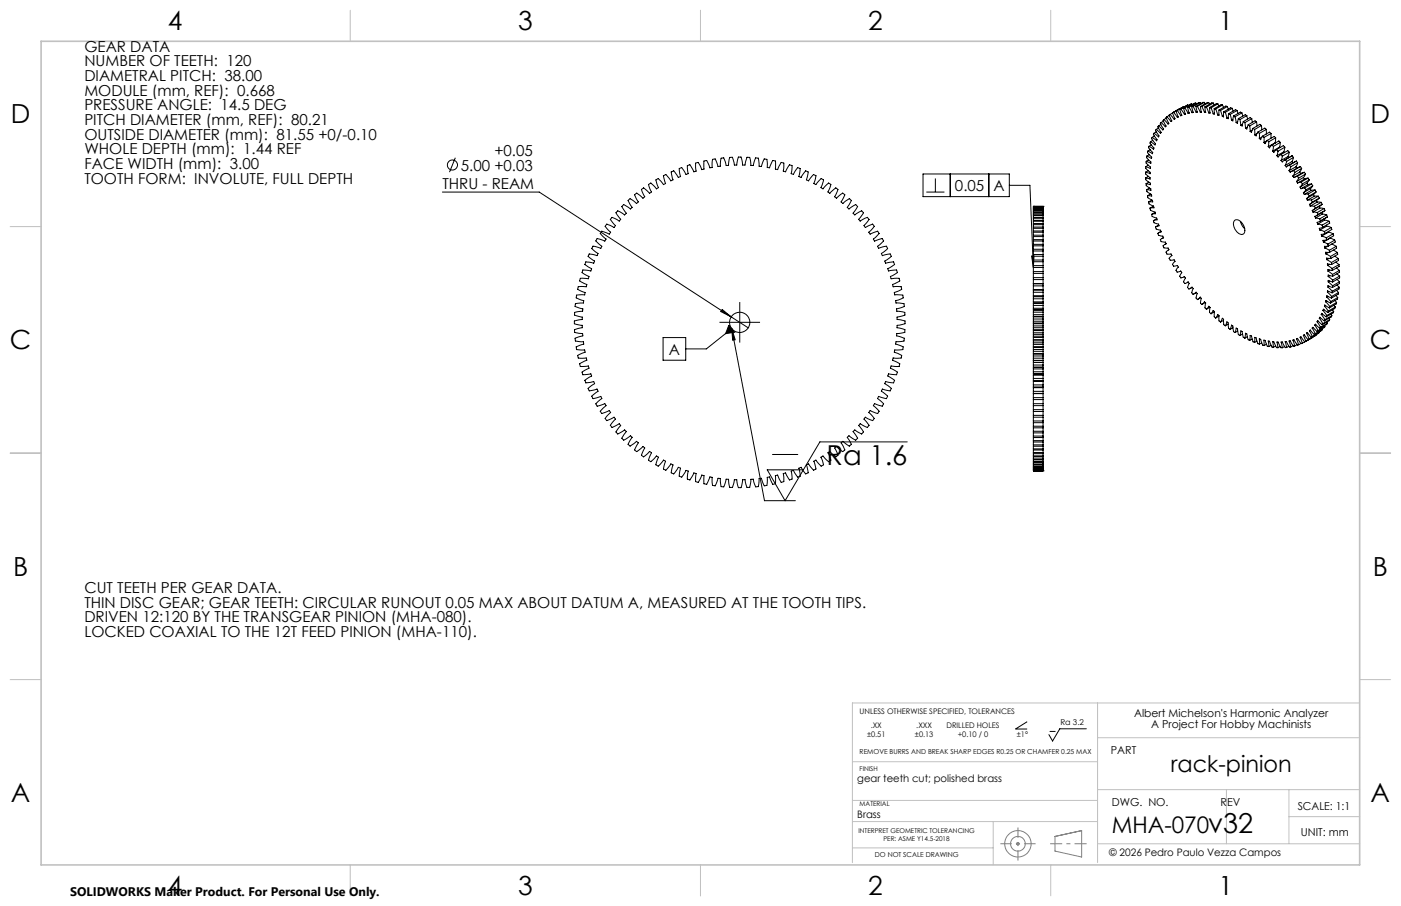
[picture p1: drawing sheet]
<svg xmlns="http://www.w3.org/2000/svg" width="432mm" height="279mm" viewBox="0 0 432 279" stroke-linecap="round" stroke-linejoin="round" font-family="sans-serif">
<g fill="none" stroke="#808080" stroke-width=".31">
<path d="M313.4 259.9l.7 .7M313.7 259.7v1M314.1 259.9l-.7 .7M325.2 258l8.2-1.8v8.1l-8.2-1.8zM313.2 260.2h1"/>
<circle cx="313.7" cy="260.2" r="4.1"/>
<circle cx="313.7" cy="260.2" r="2.28"/>
</g>
<path d="M313.7 255.2v10.2" fill="none" stroke="#808080" stroke-width=".31" stroke-dasharray="15.2 1.3 1.3 1.3" stroke-dashoffset="12" stroke-linecap="butt"/>
<path d="M308.3 260.2h10.9" fill="none" stroke="#808080" stroke-width=".31" stroke-dasharray="15.2 1.3 1.3 1.3" stroke-dashoffset="11.7" stroke-linecap="butt"/>
<path d="M323.7 260.2h11.2" fill="none" stroke="#808080" stroke-width=".31" stroke-dasharray="15.2 1.3 1.3 1.3" stroke-dashoffset="11.5" stroke-linecap="butt"/>
<g fill="none" stroke="#c0c0c0" stroke-width=".31">
<path d="M107.9 3.2v9.5M215.9 3.2v9.5M323.8 3.2v9.5M3.1 69.9h9.6M419.1 69.9h9.5M3.1 139.7h9.6M419.1 139.7h9.5M3.1 209.6h9.6M338.3 216.8v49.2M419.1 216.8h-156.4v49.2M419.1 209.6h9.5M262.7 234.9h75.6"/>
<path d="M338.3 227.5h80.8M262.7 253.4h75.6M262.7 246.8h75.6M306.1 253.4v13.3M338.3 243.5h80.8M378 243.5v16.7M397.3 243.5v16.7M397.3 251.8h21.8M107.9 266.7v9.6M215.9 266.7v9.6M262.7 261.5h43.4M323.8 266.7v9.6"/>
<path d="M338.3 260.2h80.8"/>
</g>
<path d="M12.7 12.7h406.4v254h-406.4z" fill="none" stroke="#c0c0c0" stroke-width=".5"/>
<g fill="none" stroke="#000" stroke-width=".31">
<path d="M356.3 39.9l-.2 .4 1.1 1.6-.2 .3-1.3-1.1M357 39.5l-.7 .4M357.1 38.8l-.3 .3 1.1 1.7-.2 .3-1.4-1.2M357.8 38.4l-.7 .4M357.9 37.8l-.3 .3 1 1.7-.2 .3-1.3-1.3M358.6 37.4l-.7 .4M358.7 36.9l-.2 .2 .9 1.8-.2 .2-1.3-1.3M359.4 36.4l-.7 .5M359.7 36l-.3 .3 .9 1.7-.3 .3-1.3-1.4M360.4 35.6l-.7 .4M360.6 35.3l-.3 .2 .9 1.8-.3 .2-1.2-1.5M361.4 34.8l.8 1.8-.3 .2-1.3-1.5"/>
<path d="M361.4 34.9l-.8 .4M361.7 34.6l-.3 .2M361.7 34.6l1.2 1.6M362.8 34.1l-.4 .1 .8 1.9-.3 .1M362.8 34.1l1.1 1.6M363.1 36l-.2 .2M363.6 33.8l.6 1.8-.3 .1M363.8 33.4l-2.3 1.3M364 33.6l-.4 .2M364 33.6l1.1 1.7M364.2 35.5l-.3 .2M364.8 33.4l.6 1.8-.3 .1"/>
<path d="M364.9 32.8l-3.2 1.8M364.9 32.8l-2.1 1.3M364.9 32.8l.1 .1M365.2 33.3l-.4 .1M365.2 33.3l1 1.7M365.3 35.1l-.2 .2M366 33.1l.5 1.8-.3 .1M366.1 32.4l-2.5 1.4M366.1 32.4l-2.1 1.2M366.1 32.4l.1 .2M366.4 33l-.4 .1M366.4 33l1 1.7"/>
<path d="M366.5 34.8l-.3 .2M367.3 32l-2.5 1.4M367.3 32l-2.1 1.3M367.3 32l.2 .2M367.3 32.9l.5 1.8h-.4M367.7 32.8l-.4 .1M367.7 32.8l1 1.8M367.7 34.6l-.3 .1M368.5 31.8l-2.5 1.3M368.5 31.8l-2.1 1.2M368.5 31.8l.2 .3M368.6 32.8l.4 1.8h-.3"/>
<path d="M368.6 32.8h.4M369 34.4l-.3 .2M369 32.8l.9 1.8M369.9 31.6l-2.6 1.3M369.9 31.6l-2.2 1.2M369.9 31.6l.2 .4M370 32.8l.3 1.8h-.4M370 32.8h.4M370.2 34.4l-.3 .2M370.4 32.8l.8 1.8M371.2 31.6l.2 .4M371.2 31.6h-.5l-2.1 1.2"/>
<path d="M371.2 31.6l-2.2 1.2M371.4 32.9l.2 1.8-.4-.1M371.4 32.9l.4 .1M371.5 34.5l-.3 .1M371.8 33l.8 1.8M372.5 31.6l.3 .5M372.5 31.6h-.4l-2.1 1.2M372.5 31.6l-2.1 1.2M372.8 33.2l.2 1.7-.4-.1M372.8 33.2l.4 .1M372.9 34.6l-.3 .2M373.2 33.3l.7 1.8"/>
<path d="M373.9 31.8l.3 .5M373.9 31.8l-.4-.1-2.1 1.2M373.9 31.8l-2.1 1.2M374.2 33.5l.1 1.7-.4-.1M374.2 33.5l.5 .1M374.3 34.9l-.4 .2M374.7 33.6l.6 1.9M375.4 32l.2 .7M375.4 32h-.5l-2.1 1.2M375.4 32l-2.2 1.3M375.7 35.2l-.4 .3M375.7 33.9v1.7l-.4-.1"/>
<path d="M375.7 33.9l.5 .2M376.2 34.1l.5 1.8M376.8 32.4l.3 .7M376.8 32.4l-.5-.1-2.1 1.2M376.8 32.4l-2.1 1.2M377.1 35.7l-.4 .2M377.2 34.5l-.1 1.6-.4-.2M377.2 34.5l.4 .1M377.6 34.6l.5 1.8M378.3 32.8l.3 .9M378.3 32.8l-.5-.1-2.1 1.2M378.3 32.8l-2.1 1.3"/>
<path d="M378.5 36.2l-.4 .2M378.7 35.1l-.2 1.5-.4-.2M378.7 35.1l.4 .2M379.1 35.3l.5 1.8M379.8 33.4l.2 .9M379.8 33.4l-.5-.2-2.1 1.3M379.8 33.4l-2.2 1.2M380 36.8l-.4 .3M380.2 35.8l-.2 1.5-.4-.2M380.2 35.8l.4 .2M380.6 36l.4 1.8M381.3 34.1l.2 .9"/>
<path d="M381.3 34.1l-.5-.3-2.1 1.3M381.3 34.1l-2.2 1.2M381.5 37.5l-.5 .3M381.7 36.6l-.3 1.4-.4-.2M381.7 36.6l.5 .3M382.2 36.9l.2 1.7M382.8 34.8l.2 1M382.8 34.8l-.5-.2-2.1 1.2M382.8 34.8l-2.2 1.2M382.9 38.3l-.5 .3M383.2 37.5l-.4 1.4-.4-.3M383.2 37.5l.5 .3"/>
<path d="M383.7 37.8l.2 1.7M384.3 35.7l.2 1.1M384.3 35.7l-.5-.3-2.1 1.2M384.3 35.7l-2.1 1.2M384.4 39.2l-.5 .3M384.7 38.5l-.4 1.3-.4-.3M384.7 38.5l.5 .3M385.2 38.8l.1 1.7M385.8 36.6l.2 1.1M385.8 36.6l-.5-.3-2.1 1.2M385.8 36.6l-2.1 1.2M386.2 39.6l-.5 1.2-.4-.3"/>
<path d="M386.2 39.6l.5 .3M386.7 39.9v1.7M387.3 37.6l.1 1.3M387.3 37.6l-.5-.3-2.1 1.2M387.3 37.6l-2.1 1.2M388.8 38.7l.1 1.3M388.8 38.7l-.5-.4-2.1 1.3M388.8 38.7l-2.1 1.2M390.3 39.9l-.5-.4-2.1 1.2M390.3 39.9v1.4M390.3 39.9l-2.1 1.2M136.3 59.2h29.9l59.2 38.5"/>
<path d="M140.3 48.6l-1.8 4.5M284.5 53.7h26.6v6.9h-26.6zM285.5 59.2h5.6M288.3 55v4.2M292.9 53.7v6.9M304.8 53.7v6.9M311.1 57.2h6.3l1.1 25.3M353.1 53.1v.6l1.4 1.1v.4l-1.4-.3M353.1 54.9v.5l1.4 1.1 .1 .5-1.4-.3M353.1 51.4v.5l1.4 1.2v.5l-1.4-.5M353.2 56.7l.1 .6 1.4 .9v.5l-1.3-.2M353.3 49.7l-.1 .6 1.4 1.2-.1 .5-1.4-.6"/>
<path d="M353.4 58.5l.1 .6 1.4 .9 .1 .5-1.3-.1M353.5 48.1l-.1 .5 1.3 1.4v.4l-1.4-.7M353.8 46.6l-.1 .5 1.3 1.4-.1 .4-1.4-.8M353.9 52.7l-.8 .4M353.9 50.9l-.8 .5M353.9 54.4l-.8 .5M354 49.3l-.7 .4M354.1 56.2l-.9 .5M354.1 45.1l-.1 .5 1.3 1.4-.1 .4-1.4-.8M354.2 47.7l-.7 .4M354.3 58l-.9 .5M354.5 46.2l-.7 .4"/>
<path d="M354.6 43.7l-.2 .4 1.3 1.5-.2 .4-1.4-.9M354.6 59.8l-.9 .6M354.9 44.7l-.8 .4M355.1 42.4l-.2 .4 1.2 1.5-.1 .4-1.4-1M355.3 43.3l-.7 .4M355.7 41.1l-.2 .4 1.1 1.6-.1 .3-1.4-1M355.8 41.9l-.7 .5M356.4 40.7l-.7 .4M385.9 40.2l-.6 .3M387.4 41.2l-.7 .4M387.7 40.7l-.6 1.2-.4-.3M387.7 40.7l.5 .4"/>
<path d="M388.2 41.1l-.1 1.6M388.9 42.3l-.8 .4M389.1 42l-.6 1.1-.4-.4M389.1 42l.5 .4M389.6 42.4l-.1 1.6M390.6 43.4l-1.1 .6M390.6 43.3l-.7 1-.4-.3M390.6 43.3l.5 .4M391.1 43.7l-.2 1.5M391.7 41.2l-.4-.5-2.2 1.3M391.7 41.2v1.5M391.7 41.2l-2.1 1.2"/>
<path d="M392 44.7l-.7 .9-.4-.4M392 44.7l.5 .5M392.5 45.2l-.2 1.4M393 44l-2.1 1.2M393 44l.1 .1M393.2 42.5l-.5-.4-2.1 1.2M393.2 42.5l-.2 1.5M393.2 42.5l-2.1 1.2M393.4 46.1l-.8 .9-.3-.4M393.4 46.1l.5 .5M393.9 46.6l-.3 1.4M394.4 45.4l-2.1 1.2"/>
<path d="M394.4 45.4l.1 .1M394.6 43.9l-.4-.4-2.2 1.2M394.6 43.9l-.2 1.5M394.6 43.9l-2.1 1.3M394.8 47.7l-.9 .7-.3-.4M394.8 47.7l.4 .5M395.2 48.2l-.4 1.3M395.7 46.8l-2.1 1.2M395.7 46.8l.2 .3M396 45.4l-.5-.5-2.1 1.2M396 45.4l-.3 1.4M396 45.4l-2.1 1.2"/>
<path d="M396.1 49.2l-.9 .8-.4-.5M396.1 49.2l.5 .6M396.6 49.8l-.5 1.2M396.9 48.3l-2.1 1.2M396.9 48.3l.3 .3M397.3 47l-.4-.5-2.1 1.2M397.3 47l-.4 1.3M397.3 47l-2.1 1.2M397.4 50.9l-.9 .6-.4-.5M397.4 50.9l.4 .5M397.8 51.4l-.5 1.2M398.2 49.8l-2.1 1.2"/>
<path d="M398.2 49.8l.3 .4M398.3 48l.4 .5M398.3 48l-2.4 1.4M398.3 48l-2.2 1.2M398.5 54.3l.3 .5 1.1-.4M398.7 52.6l-1 .5-.4-.5M398.7 52.6l.4 .6M398.7 48.5l-.5 1.3M398.7 48.5l-2.1 1.3M399.1 53.2l-.6 1.1M399.4 51.4l-2.1 1.2M399.4 51.4l.3 .5"/>
<path d="M399.6 49.7l.3 .5M399.6 49.7l-2.7 1.5M399.6 49.7l-2.2 1.2M399.6 56l.3 .4 1.1-.3M399.9 54.4l.4 .5M399.9 50.2l-.5 1.2M399.9 50.2l-2.1 1.2M400.3 54.9l-.7 1.1M400.6 53.1l-2.1 1.2M400.6 53.1l.3 .4M400.7 57.7l.3 .5M400.8 51.4l.4 .5"/>
<path d="M400.8 51.4l-2.9 1.5M400.8 51.4l-2.1 1.2M401 56.1l.4 .6M401.2 51.9l-.6 1.2M401.2 51.9l-2.1 1.3M401.4 56.7l-.7 1M401.7 59.4l.3 .6M401.7 54.8l-2.1 1.2M401.7 54.8l.3 .4M402 53.1l.4 .6M402 53.1l-3 1.6M402 53.1l-2.1 1.3"/>
<path d="M402.1 55.2l-2.2 1.2M402.1 58l-1.1 .2M402.1 58l.4 .6M402.4 53.7l-.7 1.1M402.4 53.7l-2.1 1.2M402.5 58.6l-.8 .8M402.8 56.5l-2.1 1.2M402.8 56.5l.3 .5M403.1 57l-2.1 1.2M403.2 54.9l.3 .6M403.2 54.9l-1.1 .3M403.2 54.9l-2.2 1.2"/>
<path d="M403.2 59.8l-1.2 .2M403.2 59.8l.3 .6M403.5 55.5l-.7 1M403.5 55.5l-2.1 1.2M403.8 58.2l-2.1 1.2M403.8 58.2l.3 .5M404.1 58.7l-2.1 1.3M404.2 56.7l.4 .6M404.2 56.7l-1.1 .3M404.2 56.7l-2.1 1.3M404.6 57.3l-.8 .9M404.6 57.3l-2.1 1.3"/>
<path d="M405.3 58.6l.3 .6M405.3 58.6l-1.2 .1M405.3 58.6l-2.1 1.2M405.6 59.2l-.8 .8-2.1 1.2M405.6 59.2l-2.1 1.2M191.6 63.7l.6-.6 2.1 1.4 .5-.5-1.2-2.2 .6-.5 2 1.5 .5-.5-1.1-2.2 .7-.6 1.9 1.6 .5-.4-1-2.3 .7-.5 1.8 1.7 .6-.4-.9-2.3 .7-.5 1.7 1.8 .7-.3-.9-2.4 .7-.4 1.7 1.8 .6-.3-.6-2.4 .7-.4 1.6 2 .6-.3-.5-2.5 .7-.3 1.5 2 .7-.3-.4-1.7-.1-.7 .3-.1 .5-.2 1.3 2.1 .7-.2-.3-2.5 .8-.3 1.3 2.2 .7-.2-.2-2.5 .8-.2 1.1 2.2 .7-.2v-2.4l.8-.2 1 2.3 .7-.2 .1-2.5 .8-.1 .9 2.4 .7-.1 .2-2.5 .8-.1 .8 2.3h.7l.4-2.5h.4h.4l.6 2.4h.8l.5-2.5h.8l.5 2.5h.7l.6-2.4h.9l.3 2.5h.8l.7-2.3 .8 .1 .3 2.5 .7 .1 .8-2.4 .9 .1 .1 2.5 .7 .2 1-2.3 .6 .1 .2 .1v2.4l.7 .2 1.1-2.2 .5 .1 .3 .1-.2 2.5 .7 .2 1.2-2.2 .8 .3-.3 2.5 .7 .2 1.4-2.1 .4 .2 .3 .1-.4 2.4 .7 .3 1.4-2 .8 .3-.6 2.5 .7 .3 1.6-2 .7 .4-.7 2.4 .7 .3 1.6-1.8 .7 .4-.8 2.4 .6 .3 1.8-1.8 .7 .5-.9 2.3 .6 .4 1.8-1.7 .7 .5-1.1 2.3 .6 .4 1.9-1.6 .4 .3 .3 .3-1.2 2.2 .6 .5 1.4-1.2 .6-.3 .1 .1 .5 .4-1.3 2.2 .6 .5 2-1.4 .6 .6-1.4 2.1 .6 .5 2.1-1.3 .5 .6-1.4 2 .4 .6 2.2-1.2 .6 .7-1.6 1.9 .4 .6 2.3-1.1 .4 .6-1.6 1.9 .4 .6 2.3-.9 .5 .7-1.8 1.7 .4 .7 2.3-.8 .4 .7-1.8 1.7 .3 .6 2.5-.6 .3 .7-2 1.5 .4 .6 2.4-.5 .2 .5 .1 .3-.4 .3-1.6 1.1 .2 .7 2.5-.4 .3 .8-2.1 1.3 .3 .7 2.4-.3 .3 .8-2.2 1.2 .2 .7 2.5-.2 .2 .8-2.2 1.1 .2 .7h2.4l.2 .8-2.3 1 .2 .7 2.5 .1 .1 .8-2.4 .9 .2 .8 2.4 .2 .1 .8-2.4 .7 .1 .8 2.5 .3v.7l-.5 .4-1.9 .4v.7l2.4 .5v.8l-2.4 .5v.8l2.4 .6v.8l-2.5 .4-.1 .7 2.4 .7-.1 .9-2.4 .2-.2 .7 2.4 .9-.1 .8-2.5 .1-.2 .7 2.3 1-.1 .7-2.5 .1-.2 .7 2.2 1.1-.2 .7h-2.5l-.2 .7 2.2 1.2-.1 .4-.2 .4-2.4-.3-.3 .7 2.1 1.3-.3 .8-2.5-.4-.2 .6 2 1.6-.3 .6-2.4-.5-.4 .7 1.9 1.6-.3 .6-2.4-.7-.3 .7 1.8 1.6-.4 .8-2.3-.8-.4 .6 1.8 1.7-.5 .7-2.3-.9-.4 .6 1.7 1.8-.5 .7-2.3-1-.4 .6 1.6 1.9-.6 .6-2.2-1.1-.4 .5 1.4 2-.5 .6-2.1-1.2-.6 .5 1.4 2-.6 .6-2-1.3-.6 .5 1.3 2.1-.6 .6-2-1.5-.6 .5 1.2 2.1-.7 .6-1.9-1.6-.6 .4 1.1 2.3-.7 .5-1.8-1.7-.6 .4 .9 2.3-.6 .4-1.9-1.7-.6 .4 .8 2.3-.6 .4-1.7-1.8-.7 .3 .7 2.4-.2 .1-.5 .3-1.6-1.9-.7 .3 .6 2.4-.7 .3-1.5-2-.7 .3 .4 2.5-.7 .2-1.4-2-.7 .2 .3 2.4-.8 .3-1.2-2.2-.7 .2 .2 2.5-.4 .2-.4 .1-1.1-2.3-.7 .2v2.5l-.8 .2-1-2.3-.7 .1-.1 2.5-.9 .1-.8-2.3-.7 .1-.3 2.5h-.8l-.7-2.3h-.8l-.3 2.5h-.9l-.6-2.4-.7 .1-.5 2.4h-.8l-.5-2.4-.8-.1-.6 2.4h-.8l-.4-2.5h-.7l-.7 2.3h-.9l-.2-2.5-.7-.1-.9 2.3-.8-.1-.1-2.5-.7-.1-1 2.3-.8-.2v-2.5l-.7-.2-1.1 2.3-.4-.1-.4-.2 .2-2.5-.7-.2-1.3 2.2-.8-.3 .3-2.4-.7-.2-1.3 2-.7-.2 .4-2.5-.7-.3-1.5 2.1-.6-.3-.1-.1v-.5l.5-1.9-.6-.3-1.6 1.9-.7-.4 .6-2.4-.6-.3-1.6 1.9-.8-.5 .9-2.3-.7-.4-1.7 1.8-.7-.5 .9-2.3-.6-.4-1.8 1.7-.7-.5 1-2.3-.5-.4-1.9 1.6-.6-.5 1-2.2-.5-.5-2 1.5-.5-.4-.1-.2 1.2-2.1-.5-.5-2.1 1.3-.6-.6 1.4-2-.5-.5-2.1 1.2-.6-.6 1.5-2-.4-.5-2.3 1.1-.5-.6 1.6-1.9-.4-.6-2.3 1-.5-.7 1.7-1.8-.4-.6-2.3 .9-.5-.7 1.8-1.7-.4-.6-2.4 .8-.4-.8 1.9-1.6-.3-.7-2.5 .6-.3-.6 1.9-1.5-.3-.7-2.4 .5-.2-.4-.1-.3 2-1.5-.3-.6-2.4 .4-.4-.8 2.2-1.3-.3-.7-2.5 .3-.2-.8 2.1-1.2-.2-.7-2.4 .1-.3-.8 2.3-1.1-.2-.7h-2.5l-.2-.7 2.3-1.1-.1-.7-2.5-.1-.1-.7 2.3-1-.1-.7-2.5-.2-.1-.9 2.4-.7v-.7l-2.5-.4v-.6v-.2l2.4-.6v-.8l-2.5-.5v-.8l2.5-.5v-.7l-2.4-.6v-.9l2.5-.3v-.8l-2.4-.7 .1-.8 2.5-.2 .1-.8-2.3-.9 .1-.8 2.5-.1 .1-.7-2.3-1.1 .2-.7h2.5l.2-.7-2.3-1.1 .3-.8 2.4 .2 .2-.7-2.1-1.2 .2-.8 2.5 .3 .3-.7-2.2-1.3 .4-.8 2.4 .4 .3-.7-2-1.4 .1-.3 .2-.5 2.4 .5 .3-.6-1.9-1.6 .4-.7 2.4 .7 .3-.6-1.9-1.7 .4-.7 2.4 .8 .4-.7-1.8-1.7 .5-.7 2.3 .9 .4-.6-1.7-1.8 .5-.7 2.3 1.1 .4-.6-1.6-1.9 .4-.5 .1-.2 1.1 .5 1.2 .7 .4-.6-1.5-2 .3-.3 .3-.3 2.1 1.3 .5-.5zM318 79l.7-.1-.2 3.6zM318.5 79v1.1M318.5 79v-.5h3v.5M318.5 77.4v1M318.5 77.4v-.5h3v.5M318.5 75.8v1"/>
<path d="M318.5 75.8v-.4h3v.4M318.5 74.3v1M318.5 74.3v-.4h3v.4M318.5 73v.8M318.5 73v-.5h3v.5M318.5 71.6v.8M318.5 71.6v-.4h3v.4M318.5 70.4v.8M318.5 70.4v-.4h3v.4M318.5 69.3v.7M318.5 69.3v-.4h3v.4M318.5 68.2v.7"/>
<path d="M318.5 68.2v-.3h3v.3M318.5 67.3v.6M318.5 67.3v-.3h3v.3M318.5 66.5v.5M318.5 66.2v.3M318.5 65.8v.4M318.5 65.8v-.3h3v.3M318.5 65.1v-.2h3v.2M318.5 64.5v.1M318.5 64.2h3M318.5 63.6h.1M318.5 63.6h3"/>
<path d="M318.5 64h3M318.5 64.2v.2M318.5 64.6v.3M318.5 65.1v.3M318.5 79h3M318.5 77.4h3M318.5 75.8h3M318.5 74.3h3M318.5 73h3M318.5 71.6h3M318.5 70.4h3M318.5 69.3h3"/>
<path d="M318.5 68.2h3M318.5 67.3h3M318.5 66.5h3M318.5 66.2h3M318.5 65.8h3M318.5 65.1h3M318.5 64.6h3M318.5 64.5h3M318.5 63.8h3M318.5 63.7h3M321.5 79v1.1M321.5 77.4v1"/>
<path d="M321.5 75.8v1M321.5 74.3v1M321.5 73v.8M321.5 71.6v.8M321.5 70.4v.8M321.5 69.3v.7M321.5 68.2v.7M321.5 67.3v.6M321.5 66.5v.5M321.5 66.2v.3M321.5 65.8v.4M321.5 64.5v.1"/>
<path d="M321.5 63.6h.1M321.5 64.2v.2M321.5 64.6v.3M321.5 65.1v.3M353.7 60.4l.1 .6 1.4 .8 .1 .5h-1.3M354 62.3l.1 .6 1.4 .7M354.4 64.2l.2 .6 1.4 .6 .1 .5-1.2 .2M354.9 66.1l.1 .3a.92 .92 0 0 0 1.2 .8h.3l.1 .6-1.1 .3M355 61.7l-1 .6M355.5 68.1l.1 .2a.91 .91 0 0 0 1.2 .7l.2 .1 .2 .5-1.1 .4M355.5 63.6l-1.1 .6M355.5 63.6l.2 .5-1.3 .1"/>
<path d="M356 65.5l-1.1 .6M356.1 70l.1 .2a.88 .88 0 0 0 1.2 .7l.3 .1 .2 .5-1.1 .5 .3 .6 1.3 .2 .2 .5-.6 .3a.52 .52 0 0 0-.2 .8l1.4 .2 .2 .6-.9 .6 .2 .6 .4 .1a.96 .96 0 0 1 1.2 .5M356.6 67.5l-1.1 .6M357.2 69.4l-1.1 .6M357.9 71.4l-.9 .4M358.6 73.3l-.5 .3M359.4 75.1l-.3 .2M360.3 77l-.4 .2a.65 .65 0 0 0-.4 .8 .65 .65 0 0 0 .9 .4l.5-.1 .3 .5M360.3 77l-.2 .1M361.2 78.8l-.9 .9 .3 .5 1.3-.1 .3 .5-.3 .3a.68 .68 0 0 0-.3 1 .68 .68 0 0 0 1 .1l.3-.1 .3 .5-.3 .2a.7 .7 0 0 0-.3 1.1 .7 .7 0 0 0 1.1 0l.2-.1M361.2 78.8h-.1M380.5 68a2.03 2.03 0 0 1 2.8 1.5 1.77 1.77 0 0 1-.5 2.8 3.2 3.2 0 0 1-2.3-4.3z"/>
<path d="M382.3 68.3l.5 1.3 .8 1M403.5 60.4l-.8 .8 .2 .5M403.8 63.6h1.3M404.2 61.7h-1.3M404.2 61.7l.3 .6M404.5 62.3l-.9 .7 .2 .6M404.7 65.4l1.3 .1M404.8 60l.3 .5M405.1 60.5l-2.2 1.2M405.1 63.6l.3 .6M405.4 64.2l-1 .7 .3 .5M405.4 67.2l1.4 .3"/>
<path d="M405.7 61.8l.2 .5M405.9 62.3l1.3 .1M405.9 62.3l-2.1 1.3M406 65.5l.2 .6M406.2 69.1l1.3 .3M406.2 66.1l-1 .6 .2 .5M406.3 60.5l.3 .6M406.3 60.5h-1.2M406.3 60.5l-2.1 1.2M406.6 63.7l.2 .5M406.6 61.1l-2.9 1.9M406.6 61.1l-2.1 1.2"/>
<path d="M406.8 67.5l.2 .6M406.8 70.9l1.4 .5M406.8 64.2l1.3 .1M406.8 64.2l-2.1 1.2M407 68.1l-1.1 .5 .3 .5M407.2 62.4l.3 .6M407.2 62.4l-2.1 1.2M407.4 72.8l1.4 .5M407.4 65.5l.2 .5M407.5 69.4l.2 .7M407.5 63l-2.8 1.7M407.5 63l-2.1 1.2"/>
<path d="M407.6 66l1.3 .3M407.6 66l-2.2 1.2M407.7 70.1l-1.1 .3 .2 .5M407.9 74.6l1.4 .7M408.1 64.3l.2 .6M408.1 64.3l-2.1 1.2M408.1 67.5l.2 .4M408.2 71.4l.1 .6M408.3 67.9l1.3 .3M408.3 67.9l-2.1 1.2M408.3 76.5l1.4 .7M408.3 72l-1.1 .3 .2 .5"/>
<path d="M408.3 64.9l-2.5 1.6M408.3 64.9l-2.1 1.2M408.7 78.3l1.4 .8M408.8 73.3l.1 .6M408.8 69.4l.1 .3M408.9 66.3l.2 .6M408.9 69.7l1.4 .5M408.9 66.3l-2.1 1.2M408.9 69.7l-2.1 1.2M408.9 73.9l-1.2 .2 .2 .5M409.1 66.9l-2.3 1.4M409.1 66.9l-2.1 1.2"/>
<path d="M409.3 75.3l.1 .6M409.3 75.9l-1 .6M409.4 75.9l-1.2 .1 .1 .5M409.4 71.4l.1 .2M409.5 77.8l-.8 .5M409.5 71.6l1.4 .5M409.5 71.6l-2.1 1.2M409.6 68.2l.2 .6-2.1 1.3M409.6 68.2l-2.1 1.2M409.6 79.7l-.7 .4M409.7 77.2l.1 .6M409.8 77.8h-1.2l.1 .5"/>
<path d="M410 73.3v.1M410 73.4l1.4 .6M410 73.4l-2.1 1.2M410.1 79.1l.1 .6M410.2 79.7l-1.3-.1v.5M410.3 70.2l.2 .6-2.2 1.2M410.3 70.2l-2.1 1.2M410.4 75.2l1.4 .8M410.9 72.1l.2 .6-2.2 1.2M410.9 72.1l-2.1 1.2M411 77.2l1.2 .7M411.3 79l1.2 .7"/>
<path d="M411.4 74l.2 .6-2.2 1.3M411.4 74l-2.1 1.3M411.8 76l.1 .6-2.1 1.2M411.8 76l-2.1 1.2M412.2 77.9l.1 .6-2.1 1.2M412.2 77.9l-2.1 1.2M412.5 79.7v.6l-2.1 1.3M412.5 79.7l-2.1 1.3M222.6 95.5l2.8 2.2-3.2-1.6zM225.4 97.7l5.2 3.4M318.5 99.8v.7M318.5 99.6v.2"/>
<path d="M318.5 98.4v.7M318.5 97.7v.7M318.5 97.6v.1M318.5 96.3v.7M318.5 96.3v-.7h3v.7M318.5 94.2v.9M318.5 94.2v-.7h3v.7M318.5 92.1v1M318.5 91.5v.6M318.5 90.1v1.1M318.5 89.5v.6M318.5 88.2v1.1"/>
<path d="M318.5 87.5v.7M318.5 86.2v1.3M318.5 85.6v.6M318.5 84.3v1.3M318.5 83.7v.6M318.5 82.5v1.2M318.5 81.9v.6M318.5 80.7v1.2M318.5 80.7v-.5h3v.5M318.5 99.6h3M318.5 97v.6h3v-.6M318.5 95.1v.5h3v-.5"/>
<path d="M318.5 99.8h3M318.5 98.4h3M318.5 99.1h3M318.5 97.7h3M318.5 96.3h3M318.5 97h3M318.5 94.2h3M318.5 95.1h3M318.5 92.1h3M318.5 93.1h3M318.5 91.5h3M318.5 87.5h.1"/>
<path d="M318.5 89.3v.2M318.5 91.2v.3M318.5 93.1v.4M318.5 99.1v.5M318.5 90.1h3M318.5 91.2h3M318.5 89.5h3M318.5 88.2h3M318.5 89.3h3M318.5 87.5h3M318.5 86.2h3M318.5 85.6h3"/>
<path d="M318.5 84.3h3M318.5 83.7h3M318.5 82.5h3M318.5 81.9h3M318.5 80.7h3M321.5 99.8v.7M321.5 99.6v.2M321.5 98.4v.7M321.5 97.7v.7M321.5 97.6v.1M321.5 96.3v.7M321.5 94.2v.9"/>
<path d="M321.5 92.1v1M321.5 91.5v.6M321.5 90.1v1.1M321.5 89.5v.6M321.5 88.2v1.1M321.5 87.5v.7M321.5 86.2v1.3M321.5 85.6v.6M321.5 84.3v1.3M321.5 83.7v.6M321.5 82.5v1.2M321.5 81.9v.6"/>
<path d="M321.5 80.7v1.2M321.5 87.5h.1M321.5 89.3v.2M321.5 91.2v.3M321.5 93.1v.4M321.5 99.1v.5M363.9 83.6l.3 .5-.2 .3a.69 .69 0 0 0-.2 1 .69 .69 0 0 0 1 0l.3-.1M363.9 83.6h.1M365.1 85.3l.3 .5-.2 .3a.72 .72 0 0 0-.1 1.1 .72 .72 0 0 0 1.1-.2l.3 .4-.2 .3a.91 .91 0 0 0 .1 1.4l1-.6 .4 .5-.2 .4a1.05 1.05 0 0 0 .1 1.4l1-.7 .3 .5-.2 .3a1.03 1.03 0 0 0 .2 1.5M365.1 85.3l-.2 .1M366.2 87l-.3 .1M367.5 88.6l-.6 .3"/>
<path d="M368.7 90.2l-.8 .5M369 92.4l.9-.8 .4 .4-.2 .4a1.09 1.09 0 0 0 .3 1.5M370.1 91.8l-1.1 .6M370.4 93.9l.8-.8 .4 .4-.1 .4a1.1 1.1 0 0 0 .3 1.5M371.5 93.3l-1.1 .6M371.8 95.4l.8-1 .4 .4-.1 .4a1.08 1.08 0 0 0 .3 1.6M372.9 94.8l-1.1 .6M373.2 96.8l.7-1.1 .4 .4v.5a1.06 1.06 0 0 0 .4 1.5M374.3 96.1l-1.1 .7M374.7 98.1l.6-1.1 .4 .3v1.7l.5 .3M375.7 97.5l-1 .6M376.2 99.3l.5-1.2 .4 .4 .1 1.6 .4 .4"/>
<path d="M377.1 98.8l-.9 .5M378.5 100l-.9 .5M405.9 99.2l.3-.3 1.3 1.3M405.9 99.2l1.1 1.7M406.3 99.1l-.4 .1M406.6 98.1l.2-.3 1.4 1.2M406.6 98.1l1.1 1.7M406.9 98l-.3 .1M407.2 97l.2-.4 1.4 1.1M407.2 97l1.1 1.6M407.5 96.8l-.3 .2M407.7 99.8l-.2 .4"/>
<path d="M407.7 95.7l.2-.3 1.4 1M407.7 95.7l1.2 1.6M408.1 95.5l-.4 .2M408.2 94.4l.1-.3 1.4 .9M408.2 94.4l1.2 1.5M408.3 98.6l-.1 .4M408.6 93.1l.1-.5 1.4 .9M408.6 93.1l1.2 1.4M408.6 94.2l-.4 .2M408.9 91.6v-.4l1.5 .7M408.9 91.6l1.3 1.4M408.9 80.1l1.5 .9"/>
<path d="M408.9 97.3l-.1 .4M408.9 92.8l-.3 .3M408.9 99.3l.2 .4M409.1 90.1l.1-.4 1.4 .6M409.1 90.1l1.3 1.3M409.1 99.7l-.2 .3-2.1 1.2M409.1 99.7l-2.1 1.2M409.2 81.8l1.4 1M409.3 91.4l-.4 .2M409.3 83.6l1.4 1M409.3 88.5v-.4l1.4 .6M409.3 88.5l1.3 1.3"/>
<path d="M409.4 85.3l1.3 1.1M409.4 86.9v-.4l1.3 .5M409.4 86.9l1.3 1.2M409.4 95.9l-.1 .5M409.5 89.9l-.4 .2M409.6 98.1l.2 .5M409.7 88.3l-.4 .2M409.8 81.5l-.6 .3M409.8 94.5l-.1 .5M409.8 98.6l-.2 .3-2.1 1.3M409.8 86.7l-.4 .2M409.8 98.6l-2.1 1.2"/>
<path d="M409.9 83.3l-.6 .3M409.9 85l-.5 .3M410.2 93l-.1 .5M410.2 96.9l.3 .5M410.4 81v.6M410.4 81.6l-1.3-.2 .1 .4M410.4 91.4v.5M410.5 97.4l-.2 .4-2.1 1.2M410.5 97.4l-2.2 1.2M410.6 82.8v.6M410.6 83.4l-1.3-.3v.5M410.6 89.8v.5"/>
<path d="M410.7 95.5l.4 .6M410.7 84.6v.6M410.7 85.2l-1.3-.4v.5M410.7 86.4v.6M410.7 88.1v.6M411.1 96.1l-.2 .4-2.1 1.2M411.1 96.1l-2.2 1.2M411.1 94.2l.5 .5M411.5 92.7l.4 .6M411.6 94.7l-.2 .4-2.1 1.3M411.6 94.7l-2.2 1.2M411.7 80.9l1 .7"/>
<path d="M411.7 91.1l.6 .7M411.9 82.7l.9 .7M411.9 89.5l.6 .7M411.9 93.3l-.1 .4-2.1 1.3M411.9 93.3l-2.1 1.2M412 84.5l.9 .7M412 87.9l.7 .7M412.1 86.2l.8 .7M412.3 91.8l-.1 .5-2.1 1.2M412.3 91.8l-2.1 1.2M412.5 90.2v.5l-2.1 1.2M412.5 90.2l-2.1 1.2"/>
<path d="M412.7 81.6v.6l-2.1 1.2M412.7 81.6l-2.1 1.2M412.7 88.6v.5l-2.1 1.2M412.7 88.6l-2.1 1.2M412.8 83.4l.1 .6-2.2 1.2M412.8 83.4l-2.1 1.2M412.9 85.2v.5l-2.2 1.3M412.9 86.9l-.1 .6-2.1 1.2M412.9 85.2l-2.2 1.2M412.9 86.9l-2.2 1.2M204.4 104.1h6.9v7h-6.9zM224.6 100.3l1.8 2.1-2.8 .5z"/>
<path d="M225.5 101.4l1.1 3.4-.8 .1zM225.5 101.4l10.1 53h9.5M225.5 101.4l-7.8 6.2h-6.4M318.5 104.1v.6M318.5 104.7v.4M318.5 103.7v.4M318.5 102.6v.5M318.5 106.2v.7M318.5 105.7v.5M318.5 102v.6M318.5 106.9v.3M318.5 101.7v.3"/>
<path d="M318.5 100.5v.6M318.5 107.8v.5M318.5 108.3v.7M318.5 109v.2M318.5 110.5v.6M318.5 109.8v.7M318.5 111.1v.1M318.5 111.8v.8M318.5 112.6v.6h3v-.6M318.5 113.8v.9M318.5 114.7v.6h3v-.6M318.5 116.7v.6"/>
<path d="M318.5 115.7v1M318.5 118.7v.6M318.5 117.7v1M318.5 119.6v1.1M318.5 107.2h3M318.5 101.7h3M318.5 109.2h3M318.5 111.2h3M318.5 115.7v-.4h3v.4M318.5 104.1h3M318.5 104.7h3M318.5 105.1h3"/>
<path d="M318.5 103.7h3M318.5 102.6h3M318.5 103.1h3M318.5 106.2h3M318.5 106.9h3M318.5 105.7h3M318.5 102h3M318.5 100.5h3M318.5 101.1h3M318.5 107.8h3M318.5 108.3h3M318.5 109h3"/>
<path d="M318.5 110.5h3M318.5 111.1h3M318.5 109.8h3M318.5 111.8h3M318.5 112.6h3M318.5 113.8h3M318.5 114.7h3M318.5 116.7h3M318.5 117.3h3M318.5 115.7h3M318.5 101.1v.6M318.5 103.1v.6"/>
<path d="M318.5 105.1v.6M318.5 107.2v.6M318.5 109.2v.6M318.5 111.2v.6M318.5 113.3v.5M318.5 117.3v.4M318.5 119.3v.3M318.5 118.7h3M318.5 119.3h3M318.5 117.7h3M318.5 119.6h3M321.5 104.1v.6"/>
<path d="M321.5 104.7v.4M321.5 103.7v.4M321.5 102.6v.5M321.5 106.2v.7M321.5 105.7v.5M321.5 102v.6M321.5 106.9v.3M321.5 101.7v.3M321.5 100.5v.6M321.5 107.8v.5M321.5 108.3v.7M321.5 109v.2"/>
<path d="M321.5 110.5v.6M321.5 109.8v.7M321.5 111.1v.1M321.5 111.8v.8M321.5 113.8v.9M321.5 116.7v.6M321.5 115.7v1M321.5 118.7v.6M321.5 117.7v1M321.5 119.6v1.1M321.5 101.1v.6M321.5 103.1v.6"/>
<path d="M321.5 105.1v.6M321.5 107.2v.6M321.5 109.2v.6M321.5 111.2v.6M321.5 113.3v.5M321.5 117.3v.4M321.5 119.3v.3M377.6 100.5l.5-1.3 .4 .4v.4a1.12 1.12 0 0 0 .6 1.5v.1M379.1 101.6l.5-1.3 .4 .2 .2 1.8 .4 .3M380 101.1l-.9 .5M380.6 102.6l.4-1.4 .4 .2 .3 1.8 .5 .3M381.5 102.1l-.9 .5"/>
<path d="M382.2 103.5l.2-1.5 .4 .2 .4 1.8 .5 .3M382.9 103l-.7 .5M383.7 104.3l.2-1.5 .4 .2 .1 .5a1.04 1.04 0 0 0 .6 1.4l.2 .1M384.5 103.8l-.8 .5M385.2 105l.1-1.6 .4 .2 .5 1.8 .5 .2M385.9 104.6l-.7 .4M386.7 105.6v-1.6l.4 .2 .6 1.8 .5 .1M387.4 105.2l-.7 .4M388.2 106.1l-.1-1.6 .4 .1 .6 1.8 .5 .2M388.9 105.7l-.7 .4M389.6 106.6l-.1-1.7 .4 .1 .7 1.8 .5 .1M390.3 106.2l-.7 .4"/>
<path d="M391.1 106.9l-.2-1.7h.4l.7 1.8 .5 .1M391.8 106.5l-.7 .4M392.5 107.1l-.2-1.7h.3l.8 1.8h.5M393.2 106.7l-.7 .4M393.9 107.2l-.3-1.7h.3l.9 1.7h.4M394.5 106.8l-.6 .4M395.9 106.9l-.7 .3M396.6 107.2h-.5l-.9-1.8-.4 .1 .4 1.7M397.2 106.8l-.6 .4M397.8 107h-.4l-.9-1.7-.4 .1 .5 1.8M398.5 106.6l-.7 .4M399.1 106.7l-.4 .1-1-1.7-.4 .1 .5 1.8"/>
<path d="M399.8 106.3l-.7 .4M400.3 106.3l-.4 .1-1.1-1.6-.3 .1 .6 1.8M401 105.9l-.7 .4M401.4 105.8l-.4 .2-1.1-1.6-.3 .1 .7 1.8M402.1 105.4l-1.1-1.5-.3 .1 .7 1.8M402.1 105.4l-.7 .4M402.5 105.2l-.4 .2M402.5 105.2l2.1-1.2-2.3 1.3M402.7 102.8l.2-.2 1.3 1.4M402.7 102.8l.8 1.8M403 102.6l-.3 .2M403.2 104.8l-1.2-1.5-.3 .1 .8 1.8"/>
<path d="M403.5 104.6l-.3 .2M403.6 102l.2-.2 1.3 1.4M403.6 102l.9 1.8M403.9 101.8l-.3 .2M404.4 101.2l.3-.3 1.3 1.4M404.4 101.2l1 1.7M404.5 103.8l-.3 .2M404.7 101l-.3 .2M405.2 100.3l.2-.3 1.4 1.2M405.2 100.3l1 1.7M405.4 102.9l-.3 .3M405.5 100.1l-.3 .2"/>
<path d="M405.6 103.2v.1M405.6 103.3l-2.4 1.5M405.6 103.3l-2.1 1.3M406.2 102l-.2 .3M406.5 102.4l.1 .2M406.6 102.6l-2.4 1.4M406.6 102.6l-2.1 1.2M407 100.9l-.2 .3M407.4 101.5l.1 .2M407.5 101.7l-2.4 1.5M407.5 101.7l-2.1 1.2M408.2 100.4l.1 .4"/>
<path d="M408.3 100.8l-2.3 1.5M408.3 100.8l-2.1 1.2M279.6 136.3h-26.9l-10.7 18.1-5.5-9.5h11M318.5 120.7v.6M318.5 121.4v1.2M318.5 122.6v.6M318.5 123.2v1.3M318.5 124.5v.6M318.5 125.1v1.2M318.5 126.3v.6M318.5 128.1v.6h3v-.6M318.5 126.9v1.2"/>
<path d="M318.5 129.8v.6h3v-.6M318.5 128.7v1.1M318.5 130.4v1M318.5 131.4v.5h3v-.5M318.5 132v1M318.5 133v.5h3v-.5M318.5 133.6v.9M318.5 134.5v.4h3v-.4M318.5 135v.9M318.5 135.9v.4h3v-.4M318.5 137.2v.4h3v-.4M318.5 136.4v.8"/>
<path d="M318.5 137.7v.7M318.5 138.4v.4h3v-.4M318.5 139.6v.3h3v-.3M318.5 138.9v.7M318.5 140v.6M318.5 121.3v.1M318.5 120.7h3M318.5 121.3h3M318.5 122.6h3M318.5 123.2h3M318.5 124.5h3M318.5 125.1h3"/>
<path d="M318.5 126.3h3M318.5 126.9h3M318.5 128.1h3M318.5 129.8h3M318.5 131.4h3M318.5 133h3M318.5 134.5h3M318.5 135.9h3M318.5 137.2h3M318.5 138.4h3M318.5 139.6h3M321.5 120.7v.6"/>
<path d="M321.5 121.4v1.2M321.5 122.6v.6M321.5 123.2v1.3M321.5 124.5v.6M321.5 125.1v1.2M321.5 126.3v.6M321.5 126.9v1.2M321.5 128.7v1.1M321.5 130.4v1M321.5 132v1M321.5 133.6v.9M321.5 135v.9"/>
<path d="M321.5 136.4v.8M321.5 137.7v.7M321.5 138.9v.7M321.5 140v.6M321.5 121.3v.1M238.1 140.2h7.8M318.5 140.6v.3h3v-.3M318.5 141.5v.3M318.5 142.3v.3h3v-.3M318.5 143.1v.2h3v-.2M318.5 143.7v.2M318.5 144.2h3"/>
<path d="M318.5 144.6v.1M318.5 145.2h.1M318.5 145.1h3M318.5 141v.5M318.5 141.9v.4M318.5 142.7v.4M318.5 143.4v.3M318.5 144v.2M318.5 144.5v.1M318.5 144.8h3M318.5 140.6h3M318.5 141.5h3"/>
<path d="M318.5 141.8h3M318.5 142.3h3M318.5 143.1h3M318.5 143.7h3M318.5 143.9h3M318.5 144.6h3M318.5 144.7h3M318.5 145h3M321.5 141.5v.3M321.5 143.7v.2M321.5 144.6v.1M321.5 145.2h.1"/>
<path d="M321.5 141v.5M321.5 141.9v.4M321.5 142.7v.4M321.5 143.4v.3M321.5 144v.2M321.5 144.5v.1M316.6 222.6l-3.6 2.2h3.6M323.6 225.6h1.6M334.8 224.8h-8.2l-2.2 3.7-1.1-1.9"/>
<circle cx="139.4" cy="50.9" r="1.56"/>
<circle cx="228" cy="99.4" r="3.1"/>
</g>
<path d="M224.9 99.4h-3.1M228 99.4v-3.1M228 99.4h-3.1M228 99.4v3.1M228 99.4h3.1M228 96.3v-3.2M231.1 99.4h3.1M228 102.5v3.2" fill="none" stroke="#000" stroke-width=".31" stroke-dasharray="15.2 1.3 1.3 1.3" stroke-linecap="butt"/>
<path d="M318 79l.7-.1-.2 3.6zM224.6 100.3l1.8 2.1-2.8 .5zM225.5 101.4l1.1 3.4-.8 .1z" fill="#000"/>
<g font-size="8.5">
<text x="254.7" y="143.5">Ra 1.6</text>
<text x="372.4" y="256.8">v32</text>
</g>
<g font-size="8.1">
<text x="51.7" y="9.3">4</text>
<text x="159.7" y="9.3">3</text>
<text x="267.6" y="9.3">2</text>
<text x="375.6" y="9.3">1</text>
<text x="3.3" y="37.9">D</text>
<text x="422.4" y="37.9">D</text>
<text x="3" y="107.8">C</text>
<text x="422.1" y="107.8">C</text>
<text x="4" y="177.6">B</text>
<text x="423.1" y="177.6">B</text>
<text x="3.3" y="247.5">A</text>
<text x="422.4" y="247.5">A</text>
<text x="51.7" y="276">4</text>
<text x="159.7" y="276">3</text>
<text x="267.6" y="276">2</text>
<text x="375.6" y="276">1</text>
</g>
<g font-size="7.1">
<text x="360.9" y="237.9">rack-pinion</text>
<text x="342.6" y="256.9">MHA-070</text>
</g>
<g font-size="4.7">
<text x="26" y="15.9">GEAR DATA</text>
<text x="26" y="20.4">NUMBER OF TEETH: 120</text>
<text x="26" y="25">DIAMETRAL PITCH: 38.00</text>
<text x="26" y="29.5">MODULE (mm, REF): 0.668</text>
<text x="26" y="34">PRESSURE ANGLE: 14.5 DEG</text>
<text x="26" y="38.5">PITCH DIAMETER (mm, REF): 80.21</text>
<text x="26" y="43.1">OUTSIDE DIAMETER (mm): 81.55 +0/-0.10</text>
<text x="26" y="47.6">WHOLE DEPTH (mm): 1.44 REF</text>
<text x="26" y="52.1">FACE WIDTH (mm): 3.00</text>
<text x="142" y="52.6">5.00 +0.03</text>
<text x="152.4" y="48.1">+0.05</text>
<text x="26" y="56.6">TOOTH FORM: INVOLUTE, FULL DEPTH</text>
<text x="136.4" y="58.2">THRU - REAM</text>
<text x="294.3" y="58.9">0.05</text>
<text x="306.2" y="58.9">A</text>
<text x="206.2" y="109.3">A</text>
<text x="26" y="182.9">CUT TEETH PER GEAR DATA.</text>
<text x="26" y="187.4">THIN DISC GEAR; GEAR TEETH: CIRCULAR RUNOUT 0.05 MAX ABOUT DATUM A, MEASURED AT THE TOOTH TIPS.</text>
<text x="26" y="192">DRIVEN 12:120 BY THE TRANSGEAR PINION (MHA-080).</text>
<text x="26" y="196.5">LOCKED COAXIAL TO THE 12T FEED PINION (MHA-110).</text>
</g>
<text font-size="3.8" x="21.6" y="276.3">SOLIDWORKS Maker Product. For Personal Use Only.</text>
<g font-size="3.4">
<text x="349.6" y="221">Albert Michelson's Harmonic Analyzer</text>
<text x="354.8" y="224.6">A Project For Hobby Machinists</text>
<text x="342.4" y="232.4">PART</text>
<text x="342.7" y="248.6">DWG. NO.</text>
<text x="376.2" y="248.6">REV</text>
<text x="400" y="249.7">SCALE: 1:1</text>
<text x="400.9" y="257.9">UNIT: mm</text>
</g>
<g font-size="3.2">
<text x="264.2" y="241.3">gear teeth cut; polished brass</text>
<text x="264.2" y="252.1">Brass</text>
<text x="341.9" y="263.9">© 2026 Pedro Paulo Vezza Campos</text>
</g>
<text font-size="2.5" x="326.8" y="223.6">Ra 3.2</text>
<g font-size="2.4">
<text x="264.9" y="220.3">UNLESS OTHERWISE SPECIFIED, TOLERANCES</text>
<text x="267.2" y="227.4">±0.51</text>
<text x="268.3" y="224.6">.XX</text>
<text x="282" y="227.4">±0.13</text>
<text x="282.4" y="224.6">.XXX</text>
<text x="291.7" y="224.6">DRILLED HOLES</text>
<text x="295.2" y="227.4">+0.10 / 0</text>
<text x="313.4" y="227.4">±1°</text>
</g>
<g font-size="2.1">
<text x="264.9" y="232.6">REMOVE BURRS AND BREAK SHARP EDGES R0.25 OR CHAMFER 0.25 MAX</text>
<text x="269.7" y="264.3">DO NOT SCALE DRAWING</text>
</g>
<g font-size="2">
<text x="264.9" y="237.9">FINISH</text>
<text x="265" y="248.6">MATERIAL</text>
<text x="264.6" y="256.9">INTERPRET GEOMETRIC TOLERANCING</text>
<text x="272.3" y="259.4">PER: ASME Y14.5-2018</text>
</g>
</svg>
